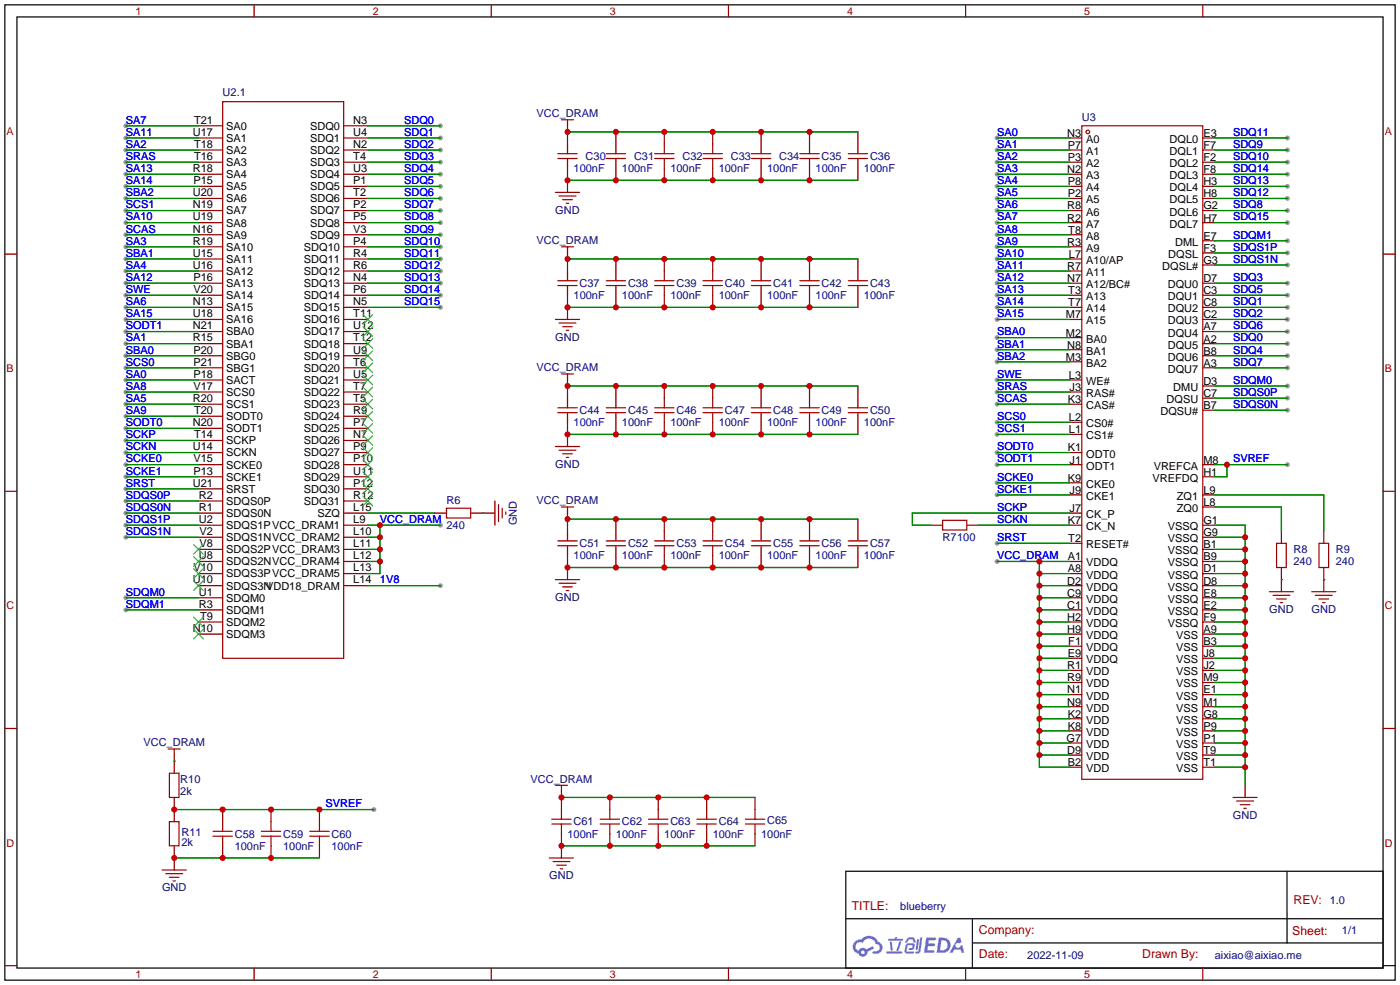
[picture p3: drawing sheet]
<svg xmlns="http://www.w3.org/2000/svg" width="294mm" height="207mm" viewBox="0 0 294 207" stroke-linecap="round" stroke-linejoin="round" font-family="sans-serif">
<g fill="#999">
<circle cx="26.4" cy="26.4" r=".51"/>
<circle cx="26.4" cy="29" r=".51"/>
<circle cx="26.4" cy="31.5" r=".51"/>
<circle cx="26.4" cy="34" r=".51"/>
<circle cx="26.4" cy="36.6" r=".51"/>
<circle cx="26.4" cy="39.1" r=".51"/>
<circle cx="26.4" cy="41.7" r=".51"/>
<circle cx="26.4" cy="44.2" r=".51"/>
<circle cx="26.4" cy="46.7" r=".51"/>
<circle cx="26.4" cy="49.3" r=".51"/>
<circle cx="26.4" cy="51.8" r=".51"/>
<circle cx="26.4" cy="54.4" r=".51"/>
<circle cx="26.4" cy="56.9" r=".51"/>
<circle cx="26.4" cy="59.4" r=".51"/>
<circle cx="26.4" cy="62" r=".51"/>
<circle cx="26.4" cy="64.5" r=".51"/>
<circle cx="26.4" cy="67.1" r=".51"/>
<circle cx="26.4" cy="69.6" r=".51"/>
<circle cx="26.4" cy="72.1" r=".51"/>
<circle cx="26.4" cy="74.7" r=".51"/>
<circle cx="26.4" cy="77.2" r=".51"/>
<circle cx="26.4" cy="79.8" r=".51"/>
<circle cx="26.4" cy="82.3" r=".51"/>
<circle cx="26.4" cy="84.8" r=".51"/>
<circle cx="26.4" cy="87.4" r=".51"/>
<circle cx="26.4" cy="89.9" r=".51"/>
<circle cx="26.4" cy="92.5" r=".51"/>
<circle cx="26.4" cy="95" r=".51"/>
<circle cx="26.4" cy="97.5" r=".51"/>
<circle cx="26.4" cy="100.1" r=".51"/>
<circle cx="26.4" cy="102.6" r=".51"/>
<circle cx="26.4" cy="105.2" r=".51"/>
<circle cx="26.4" cy="107.7" r=".51"/>
<circle cx="26.4" cy="110.2" r=".51"/>
<circle cx="26.4" cy="112.8" r=".51"/>
<circle cx="26.4" cy="125.5" r=".51"/>
<circle cx="26.4" cy="128" r=".51"/>
<circle cx="92.5" cy="26.4" r=".51"/>
<circle cx="92.5" cy="29" r=".51"/>
<circle cx="92.5" cy="31.5" r=".51"/>
<circle cx="92.5" cy="34" r=".51"/>
<circle cx="92.5" cy="36.6" r=".51"/>
<circle cx="92.5" cy="39.1" r=".51"/>
<circle cx="92.5" cy="41.7" r=".51"/>
<circle cx="92.5" cy="44.2" r=".51"/>
<circle cx="92.5" cy="46.7" r=".51"/>
<circle cx="92.5" cy="49.3" r=".51"/>
<circle cx="92.5" cy="51.8" r=".51"/>
<circle cx="92.5" cy="54.4" r=".51"/>
<circle cx="92.5" cy="56.9" r=".51"/>
<circle cx="92.5" cy="59.4" r=".51"/>
<circle cx="92.5" cy="62" r=".51"/>
<circle cx="92.5" cy="64.5" r=".51"/>
<circle cx="92.5" cy="122.9" r=".51"/>
<circle cx="209.3" cy="29" r=".51"/>
<circle cx="209.3" cy="31.5" r=".51"/>
<circle cx="209.3" cy="34" r=".51"/>
<circle cx="209.3" cy="36.6" r=".51"/>
<circle cx="209.3" cy="39.1" r=".51"/>
<circle cx="209.3" cy="41.7" r=".51"/>
<circle cx="209.3" cy="44.2" r=".51"/>
<circle cx="209.3" cy="46.7" r=".51"/>
<circle cx="209.3" cy="49.3" r=".51"/>
<circle cx="209.3" cy="51.8" r=".51"/>
<circle cx="209.3" cy="54.4" r=".51"/>
<circle cx="209.3" cy="56.9" r=".51"/>
<circle cx="209.3" cy="59.4" r=".51"/>
<circle cx="209.3" cy="62" r=".51"/>
<circle cx="209.3" cy="64.5" r=".51"/>
<circle cx="209.3" cy="67.1" r=".51"/>
<circle cx="209.3" cy="70.9" r=".51"/>
<circle cx="209.3" cy="73.4" r=".51"/>
<circle cx="209.3" cy="75.9" r=".51"/>
<circle cx="209.3" cy="79.8" r=".51"/>
<circle cx="209.3" cy="82.3" r=".51"/>
<circle cx="209.3" cy="84.8" r=".51"/>
<circle cx="209.3" cy="88.6" r=".51"/>
<circle cx="209.3" cy="91.2" r=".51"/>
<circle cx="209.3" cy="95" r=".51"/>
<circle cx="209.3" cy="97.5" r=".51"/>
<circle cx="209.3" cy="101.3" r=".51"/>
<circle cx="209.3" cy="103.9" r=".51"/>
<circle cx="209.3" cy="114" r=".51"/>
<circle cx="270.3" cy="29" r=".51"/>
<circle cx="270.3" cy="31.5" r=".51"/>
<circle cx="270.3" cy="34" r=".51"/>
<circle cx="270.3" cy="36.6" r=".51"/>
<circle cx="270.3" cy="39.1" r=".51"/>
<circle cx="270.3" cy="41.7" r=".51"/>
<circle cx="270.3" cy="44.2" r=".51"/>
<circle cx="270.3" cy="46.7" r=".51"/>
<circle cx="270.3" cy="59.4" r=".51"/>
<circle cx="270.3" cy="62" r=".51"/>
<circle cx="270.3" cy="64.5" r=".51"/>
<circle cx="270.3" cy="67.1" r=".51"/>
<circle cx="270.3" cy="69.6" r=".51"/>
<circle cx="270.3" cy="72.1" r=".51"/>
<circle cx="270.3" cy="74.7" r=".51"/>
<circle cx="270.3" cy="77.2" r=".51"/>
<circle cx="270.3" cy="50.5" r=".51"/>
<circle cx="270.3" cy="53.1" r=".51"/>
<circle cx="270.3" cy="55.6" r=".51"/>
<circle cx="270.3" cy="81" r=".51"/>
<circle cx="270.3" cy="83.6" r=".51"/>
<circle cx="270.3" cy="86.1" r=".51"/>
<circle cx="92.5" cy="110.2" r=".51"/>
<circle cx="270.3" cy="97.5" r=".51"/>
<circle cx="209.3" cy="117.9" r=".51"/>
<circle cx="78.5" cy="169.9" r=".51"/>
</g>
<path d="M1 1h291.9v204.7h-291.9zM3.6 3.6h286.7v199.6h-286.7zM177.5 182.9h112.8v20.3h-112.8zM177.6 192.8h112.6M204.1 197.9h86.1M204.1 192.8v10.2M270.2 182.9v15M290.3 202.7h2.6" fill="none" stroke="#000" stroke-width=".25"/>
<g fill="none" stroke="#a10000" stroke-width=".25">
<path d="M53.3 1v2.6M103.1 1v2.6M152.9 1v2.6M202.7 1v2.6M252.5 1v2.6M1 53.3h2.6M290.3 53.3h2.6M1 103.1h2.6M290.3 103.1h2.6M1 152.9h2.6M290.3 152.9h2.6M1 202.7h2.6"/>
<path d="M53.3 203.2v2.5M103.1 203.2v2.5M152.9 203.2v2.5M202.7 203.2v2.5M252.5 203.2v2.5"/>
</g>
<g fill="#5487ff">
<path d="M194.4 196.8h1.8l.3 .1-.1 .4-1.4 .1-.1 .6h1.2l.2 .3-.3 .3h-1.2l-.1 .9h1.3l.2 .2-.2 .3h-2z"/>
<path d="M201.1 196.8h.5l.2 1-.4 .2a.54 .54 0 0 0-.8 .2 .54 .54 0 0 0 .3 .8 .54 .54 0 0 0 .7-.5l.4-.2 .4 1.7h-.6l-.2-.7h-1.3l-.3 .7h-.7z"/>
<path d="M192.5 197.1h.5l-.4 2.1-.2 .2-.2-.2z"/>
<path d="M193.2 196.8h.4l-.4 2.8a.64 .64 0 0 1-.4 .5 .64 .64 0 0 1-.7-.2l.7-.3z"/>
<path d="M190.5 196.9l.5-.1h.8l.4 1-.4 .1-.3-.7-.7 .1a.68 .68 0 0 1-.7 .6l-.1-.2z"/>
<path d="M190.3 198.1l1.3-.1a.75 .75 0 0 1 .4 .8 .75 .75 0 0 1-.6 .6h-.6l-.1-.2 .3-.2h.4l.2-.6h-1l-.3 1.3h1.4l.2 .3-.3 .2h-1.3l-.3-.2-.1-.4z"/>
<path d="M186.1 199.7h3.1l.2 .2-.2 .3h-3.1z"/>
<path d="M188.7 197.6h.5l-.3 1.2a.73 .73 0 0 1-.5 .8l-.2-.2z"/>
<path d="M186.8 197.7h.4l.2 1.7-.2 .2-.2-.2z"/>
<path d="M186.4 197.1h1.4l.1-.4h.4v.4h1.1l.2 .2-.3 .2h-2.8z"/>
<path d="M197.1 196.8l-.5 3.2h1.1a1.64 1.64 0 0 0 1.8-1.6 1.64 1.64 0 0 0-1.9-1.6zM197.6 197.4a1.08 1.08 0 0 1 1.3 1.1 1.08 1.08 0 0 1-1.4 1h-.2z"/>
<path d="M179.5 197.6a1.5 1.5 0 0 0 .7 2.6 .99 .99 0 0 0 1.1 .6 .99 .99 0 0 0 .8-1l1.4-.7-.3-.5-1.3 .7-.2-.2a1 1 0 0 0-1.5 .5 .95 .95 0 0 1-.5-1.4 .95 .95 0 0 1 1.4-.3 1.46 1.46 0 0 1 1.5-.9 1.46 1.46 0 0 1 1.3 1.2 .78 .78 0 0 1 .7 1 .78 .78 0 0 1-1.1 .4 .3 .3 0 0 0-.4 .3 .3 .3 0 0 0 .3 .3 1.36 1.36 0 0 0 1.8-.8 1.36 1.36 0 0 0-.9-1.7 2.16 2.16 0 0 0-3.6-.5l-.7 .1zM180.8 199.9a.37 .37 0 0 1 .7 0 .37 .37 0 0 1-.7 0z"/>
</g>
<g fill="none" stroke="#a10000" stroke-width=".25">
<path d="M46.7 21.3h25.4v116.9h-25.4zM117.1 33.3h4.1M117.1 32.3h4.1M117.9 25.1h2.5M119.1 25.1v1.3M119.1 30.2v2.1M119.1 33.3v2M127.3 33.3h4M127.3 32.3h4M129.3 30.2v2.1M129.3 33.3v2M137.4 33.3h4.1"/>
<path d="M137.4 32.3h4.1M139.4 30.2v2.1M139.4 33.3v2M147.6 33.3h4M147.6 32.3h4M149.6 30.2v2.1M149.6 33.3v2M157.7 33.3h4.1M157.7 32.3h4.1M159.8 30.2v2.1M159.8 33.3v2M167.9 33.3h4.1"/>
<path d="M167.9 32.3h4.1M169.9 30.2v2.1M169.9 33.3v2M178.1 33.3h4M178.1 32.3h4M180.1 30.2v2.1M180.1 33.3v2M227.1 26.4h25.4v137.2h-25.4zM116.6 40.4h5.1M117.1 59.9h4.1M117.1 58.9h4.1M117.3 41.1h3.6"/>
<path d="M117.9 51.8h2.5M118.1 41.9h2M118.9 42.7h.5M119.1 51.8v1.3M119.1 56.9v2M119.1 59.9v2.1M127.3 59.9h4M127.3 58.9h4M129.3 56.9v2M129.3 59.9v2.1M137.4 59.9h4.1M137.4 58.9h4.1"/>
<path d="M139.4 56.9v2M139.4 59.9v2.1M147.6 59.9h4M147.6 58.9h4M149.6 56.9v2M149.6 59.9v2.1M157.7 59.9h4.1M157.7 58.9h4.1M159.8 56.9v2M159.8 59.9v2.1M167.9 59.9h4.1M167.9 58.9h4.1"/>
<path d="M169.9 56.9v2M169.9 59.9v2.1M178.1 59.9h4M178.1 58.9h4M180.1 56.9v2M180.1 59.9v2.1M116.6 67.1h5.1M117.3 67.8h3.6M117.9 78.5h2.5M118.1 68.6h2M118.9 69.3h.5M119.1 78.5v1.3"/>
<path d="M116.6 93.7h5.1M117.1 86.6h4.1M117.1 85.6h4.1M117.3 94.5h3.6M118.1 95.3h2M118.9 96h.5M119.1 83.6v2M119.1 86.6v2M127.3 86.6h4M127.3 85.6h4M129.3 83.6v2M129.3 86.6v2"/>
<path d="M137.4 86.6h4.1M137.4 85.6h4.1M139.4 83.6v2M139.4 86.6v2M147.6 86.6h4M147.6 85.6h4M149.6 83.6v2M149.6 86.6v2M157.7 86.6h4.1M157.7 85.6h4.1M159.8 83.6v2M159.8 86.6v2"/>
<path d="M167.9 86.6h4.1M167.9 85.6h4.1M169.9 83.6v2M169.9 86.6v2M178.1 86.6h4M178.1 85.6h4M180.1 83.6v2M180.1 86.6v2M93.7 106.7h5.1v2h-5.1zM103.9 105.2v5M104.6 105.9v3.6M105.4 106.7v2"/>
<path d="M106.2 107.4v.6M117.1 114.6h4.1M117.1 113.5h4.1M117.9 106.4h2.5M119.1 106.4v1.3M119.1 111.5v2M119.1 114.6v2M127.3 114.6h4M127.3 113.5h4M129.3 111.5v2M129.3 114.6v2M137.4 114.6h4.1"/>
<path d="M137.4 113.5h4.1M139.4 111.5v2M139.4 114.6v2M147.6 114.6h4M147.6 113.5h4M149.6 111.5v2M149.6 114.6v2M157.7 114.6h4.1M157.7 113.5h4.1M159.8 111.5v2M159.8 114.6v2M167.9 114.6h4.1"/>
<path d="M167.9 113.5h4.1M169.9 111.5v2M169.9 114.6v2M178.1 114.6h4M178.1 113.5h4M180.1 111.5v2M180.1 114.6v2M197.9 109.2h5v2.1h-5zM268 114h2v5.1h-2zM276.9 114h2v5.1h-2zM116.6 121.7h5.1M117.3 122.4h3.6"/>
<path d="M118.1 123.2h2M118.9 124h.5M266.4 124.2h5.1M267.2 125h3.6M268 125.7h2M268.7 126.5h.5M275.3 124.2h5.1M276.1 125h3.6M276.9 125.7h2M277.6 126.5h.5M35.3 157.2h2.5M36.6 157.2v1.3"/>
<path d="M35.6 162.3h2v5.1h-2zM35.6 172.5h2v5h-2zM44.7 175.5h4.1M44.7 174.5h4.1M46.7 172.5v2M46.7 175.5v2M54.9 175.5h4M54.9 174.5h4M56.9 172.5v2M56.9 175.5v2M65 175.5h4.1M65 174.5h4.1"/>
<path d="M67.1 172.5v2M67.1 175.5v2M115.8 173h4.1M115.8 172h4.1M116.6 164.8h2.5M117.9 164.8v1.3M117.9 169.9v2.1M117.9 173v2M126 173h4M126 172h4M128 169.9v2.1M128 173v2"/>
<path d="M136.1 173h4.1M136.1 172h4.1M138.2 169.9v2.1M138.2 173v2M146.3 173h4.1M146.3 172h4.1M148.3 169.9v2.1M148.3 173v2M156.5 173h4M156.5 172h4M158.5 169.9v2.1M158.5 173v2"/>
<path d="M258.8 167.4h5.1M259.6 168.1h3.5M260.3 168.9h2.1M261.1 169.7h.5M34 182.6h5.1M34.8 183.4h3.6M35.6 184.2h2M36.3 184.9h.5M115.3 180.1h5.1M116.1 180.8h3.5M116.8 181.6h2.1M117.6 182.4h.5"/>
<circle cx="228.3" cy="27.7" r=".38"/>
</g>
<g fill="none" stroke="#870000" stroke-width=".25">
<path d="M41.7 39.1h5M41.7 36.6h5M41.7 34h5M41.7 31.5h5M41.7 29h5M41.7 26.4h5M72.1 39.1h5.1M72.1 36.6h5.1M72.1 34h5.1M72.1 31.5h5.1M72.1 29h5.1M72.1 26.4h5.1"/>
<path d="M119.1 26.4v3.8M119.1 35.3v5.1M129.3 27.7v2.5M129.3 35.3v2.5M139.4 27.7v2.5M139.4 35.3v2.5M149.6 27.7v2.5M149.6 35.3v2.5M159.8 27.7v2.5M159.8 35.3v2.5M169.9 27.7v2.5M169.9 35.3v2.5"/>
<path d="M180.1 27.7v2.5M180.1 35.3v2.5M224.5 39.1h2.6M224.5 36.6h2.6M224.5 34h2.6M224.5 31.5h2.6M224.5 29h2.6M252.5 39.1h2.5M252.5 36.6h2.5M252.5 34h2.5M252.5 31.5h2.5M252.5 29h2.5"/>
<path d="M41.7 59.4h5M41.7 56.9h5M41.7 54.4h5M41.7 51.8h5M41.7 49.3h5M41.7 46.7h5M41.7 44.2h5M41.7 41.7h5M72.1 59.4h5.1M72.1 56.9h5.1M72.1 54.4h5.1M72.1 51.8h5.1"/>
<path d="M72.1 49.3h5.1M72.1 46.7h5.1M72.1 44.2h5.1M72.1 41.7h5.1M119.1 53.1v3.8M129.3 54.4v2.5M139.4 54.4v2.5M149.6 54.4v2.5M159.8 54.4v2.5M169.9 54.4v2.5M180.1 54.4v2.5M224.5 59.4h2.6"/>
<path d="M224.5 56.9h2.6M224.5 54.4h2.6M224.5 51.8h2.6M224.5 49.3h2.6M224.5 46.7h2.6M224.5 44.2h2.6M224.5 41.7h2.6M252.5 59.4h2.5M252.5 46.7h2.5M252.5 44.2h2.5M252.5 41.7h2.5M252.5 55.6h2.5"/>
<path d="M252.5 53.1h2.5M252.5 50.5h2.5M41.7 79.8h5M41.7 77.2h5M41.7 74.7h5M41.7 72.1h5M41.7 69.6h5M41.7 67.1h5M41.7 64.5h5M41.7 62h5M72.1 79.8h5.1M72.1 77.2h5.1"/>
<path d="M72.1 74.7h5.1M72.1 72.1h5.1M72.1 69.6h5.1M72.1 67.1h5.1M72.1 64.5h5.1M72.1 62h5.1M119.1 62v5.1M119.1 79.8v3.8M129.3 62v2.5M139.4 62v2.5M149.6 62v2.5M159.8 62v2.5"/>
<path d="M169.9 62v2.5M180.1 62v2.5M224.5 79.8h2.6M224.5 67.1h2.6M224.5 64.5h2.6M224.5 62h2.6M224.5 73.4h2.6M224.5 70.9h2.6M224.5 75.9h2.6M252.5 77.2h2.5M252.5 74.7h2.5M252.5 72.1h2.5"/>
<path d="M252.5 69.6h2.5M252.5 67.1h2.5M252.5 64.5h2.5M252.5 62h2.5M41.7 97.5h5M41.7 95h5M41.7 92.5h5M41.7 89.9h5M41.7 87.4h5M41.7 84.8h5M41.7 82.3h5M72.1 97.5h5.1"/>
<path d="M72.1 95h5.1M72.1 92.5h5.1M72.1 89.9h5.1M72.1 87.4h5.1M72.1 84.8h5.1M72.1 82.3h5.1M119.1 88.6v5.1M129.3 81v2.6M129.3 88.6v2.6M139.4 81v2.6M139.4 88.6v2.6M149.6 81v2.6"/>
<path d="M149.6 88.6v2.6M159.8 81v2.6M159.8 88.6v2.6M169.9 81v2.6M169.9 88.6v2.6M180.1 81v2.6M180.1 88.6v2.6M224.5 97.5h2.6M224.5 95h2.6M224.5 84.8h2.6M224.5 82.3h2.6M224.5 91.2h2.6"/>
<path d="M224.5 88.6h2.6M252.5 97.5h2.5M252.5 81h2.5M252.5 83.6h2.5M252.5 86.1h2.5M41.7 117.9h5M41.7 115.3h5M41.7 112.8h5M41.7 110.2h5M41.7 107.7h5M41.7 105.2h5M41.7 102.6h5"/>
<path d="M41.7 100.1h5M72.1 117.9h5.1M72.1 115.3h5.1M72.1 112.8h5.1M72.1 110.2h5.1M72.1 107.7h5.1M72.1 105.2h5.1M72.1 102.6h5.1M72.1 100.1h5.1M91.2 107.7h2.5M98.8 107.7h5.1M119.1 107.7v3.8"/>
<path d="M119.1 116.6v5.1M129.3 109v2.5M129.3 116.6v2.5M139.4 109v2.5M139.4 116.6v2.5M149.6 109v2.5M149.6 116.6v2.5M159.8 109v2.5M159.8 116.6v2.5M169.9 109v2.5M169.9 116.6v2.5M180.1 109v2.5"/>
<path d="M180.1 116.6v2.5M195.3 110.2h2.6M202.9 110.2h2.6M224.5 117.9h2.6M224.5 110.2h2.6M224.5 107.7h2.6M224.5 103.9h2.6M224.5 101.3h2.6M224.5 114h2.6M252.5 117.9h2.5M252.5 115.3h2.5M252.5 112.8h2.5"/>
<path d="M252.5 110.2h2.5M252.5 100.1h2.5M252.5 106.4h2.5M252.5 103.9h2.5M269 111.5v2.5M269 119.1v5.1M277.9 111.5v2.5M277.9 119.1v5.1M41.7 122.9h5M41.7 120.4h5M41.7 133.1h5M41.7 130.6h5"/>
<path d="M41.7 128h5M41.7 125.5h5M72.1 122.9h5.1M72.1 120.4h5.1M224.5 122.9h2.6M224.5 120.4h2.6M224.5 133.1h2.6M224.5 130.6h2.6M224.5 128h2.6M224.5 125.5h2.6M224.5 138.2h2.6M224.5 135.6h2.6"/>
<path d="M252.5 122.9h2.5M252.5 120.4h2.5M252.5 133.1h2.5M252.5 130.6h2.5M252.5 128h2.5M252.5 125.5h2.5M252.5 138.2h2.5M252.5 135.6h2.5M36.6 158.5v3.8M224.5 158.5h2.6M224.5 140.7h2.6M224.5 143.3h2.6"/>
<path d="M224.5 156h2.6M224.5 153.4h2.6M224.5 145.8h2.6M224.5 148.3h2.6M224.5 150.9h2.6M252.5 158.5h2.5M252.5 140.7h2.5M252.5 143.3h2.5M252.5 156h2.5M252.5 153.4h2.5M252.5 145.8h2.5M252.5 148.3h2.5"/>
<path d="M252.5 150.9h2.5M36.6 167.4v5.1M36.6 177.5v5.1M46.7 169.9v2.6M46.7 177.5v2.6M56.9 169.9v2.6M56.9 177.5v2.6M67.1 169.9v2.6M67.1 177.5v2.6M117.9 166.1v3.8M117.9 175v5.1M128 167.4v2.5"/>
<path d="M128 175v2.5M138.2 167.4v2.5M138.2 175v2.5M148.3 167.4v2.5M148.3 175v2.5M158.5 167.4v2.5M158.5 175v2.5M224.5 161h2.6M252.5 161h2.5M261.4 164.8v2.6"/>
</g>
<g fill="none" stroke="#3c3" stroke-width=".25">
<path d="M76.2 78.7l2 2.1M76.2 76.2l2 2M76.2 73.7l2 2M76.2 71.1l2 2.1M76.2 68.6l2 2M76.2 66l2 2.1M78.2 78.7l-2 2.1M78.2 76.2l-2 2M78.2 73.7l-2 2M78.2 71.1l-2 2.1M78.2 68.6l-2 2M78.2 66l-2 2.1"/>
<path d="M76.2 99.1l2 2M76.2 96.5l2 2.1M76.2 94l2 2M76.2 91.4l2 2.1M76.2 88.9l2 2M76.2 86.4l2 2M76.2 83.8l2 2.1M76.2 81.3l2 2M78.2 99.1l-2 2M78.2 96.5l-2 2.1M78.2 94l-2 2M78.2 91.4l-2 2.1"/>
<path d="M78.2 88.9l-2 2M78.2 86.4l-2 2M78.2 83.8l-2 2.1M78.2 81.3l-2 2M40.6 119.4l2.1 2M40.6 116.8l2.1 2.1M40.6 114.3l2.1 2M42.7 116.8l-2.1 2.1M42.7 114.3l-2.1 2M42.7 119.4l-2.1 2M76.2 104.1l2 2.1M76.2 101.6l2 2"/>
<path d="M78.2 104.1l-2 2.1M78.2 101.6l-2 2M40.6 132.1l2.1 2M40.6 129.5l2.1 2.1M40.6 121.9l2.1 2.1M42.7 129.5l-2.1 2.1M42.7 121.9l-2.1 2.1M42.7 132.1l-2.1 2"/>
</g>
<g fill="none" stroke="#008700" stroke-width=".25">
<path d="M26.4 26.4h15.3M26.4 29h15.3M26.4 31.5h15.3M26.4 34h15.3M26.4 36.6h15.3M26.4 39.1h15.3M77.2 26.4h15.3M77.2 29h15.3M77.2 31.5h15.3M77.2 34h15.3M77.2 36.6h15.3M77.2 39.1h15.3"/>
<path d="M119.1 37.8h61M119.1 27.7h61M209.3 29h15.2M209.3 31.5h15.2M209.3 34h15.2M209.3 36.6h15.2M209.3 39.1h15.2M255 29h15.3M255 31.5h15.3M255 34h15.3M255 36.6h15.3M255 39.1h15.3"/>
<path d="M26.4 41.7h15.3M26.4 44.2h15.3M26.4 46.7h15.3M26.4 49.3h15.3M26.4 51.8h15.3M26.4 54.4h15.3M26.4 56.9h15.3M26.4 59.4h15.3M77.2 41.7h15.3M77.2 44.2h15.3M77.2 46.7h15.3M77.2 49.3h15.3"/>
<path d="M77.2 51.8h15.3M77.2 54.4h15.3M77.2 56.9h15.3M77.2 59.4h15.3M119.1 54.4h61M209.3 41.7h15.2M209.3 44.2h15.2M209.3 46.7h15.2M209.3 49.3h15.2M209.3 51.8h15.2M209.3 54.4h15.2M209.3 56.9h15.2"/>
<path d="M209.3 59.4h15.2M255 41.7h15.3M255 44.2h15.3M255 46.7h15.3M255 59.4h15.3M255 50.5h15.3M255 53.1h15.3M255 55.6h15.3M26.4 62h15.3M26.4 64.5h15.3M26.4 67.1h15.3M26.4 69.6h15.3"/>
<path d="M26.4 72.1h15.3M26.4 74.7h15.3M26.4 77.2h15.3M26.4 79.8h15.3M77.2 62h15.3M77.2 64.5h15.3M119.1 64.5h61M209.3 62h15.2M209.3 64.5h15.2M209.3 67.1h15.2M209.3 79.8h15.2M209.3 70.9h15.2"/>
<path d="M209.3 73.4h15.2M209.3 75.9h15.2M255 62h15.3M255 64.5h15.3M255 67.1h15.3M255 69.6h15.3M255 72.1h15.3M255 74.7h15.3M255 77.2h15.3M26.4 82.3h15.3M26.4 84.8h15.3M26.4 87.4h15.3"/>
<path d="M26.4 89.9h15.3M26.4 92.5h15.3M26.4 95h15.3M26.4 97.5h15.3M119.1 91.2h61M119.1 81h61M209.3 82.3h15.2M209.3 84.8h15.2M209.3 95h15.2M209.3 97.5h15.2M209.3 88.6h15.2M209.3 91.2h15.2"/>
<path d="M255 97.5h15.3M255 81h15.3M255 83.6h15.3M255 86.1h15.3M257.6 97.5v2.6h-2.6M26.4 100.1h15.3M26.4 102.6h15.3M26.4 105.2h15.3M26.4 107.7h15.3M26.4 110.2h15.3M26.4 112.8h15.3M77.2 107.7h14"/>
<path d="M77.2 110.2h15.3M77.2 112.8h2.6M77.2 115.3h2.6M77.2 117.9h2.6M79.8 110.2v10.2h-2.6M101.3 107.7h.1M119.1 109h61M119.1 119.1h61M205.5 110.2h19M209.3 101.3h15.2M209.3 103.9h15.2M209.3 114h15.2"/>
<path d="M209.3 117.9h15.2M218.2 117.9v43.1h6.3M224.5 107.7h-33v2.5h3.8M255 110.2h6.4v54.6M255 112.8h6.4M255 103.9h22.9v7.6M255 115.3h6.4M255 117.9h6.4M255 106.4h14v5.1M26.4 125.5h15.3M26.4 128h15.3M77.2 122.9h15.3"/>
<path d="M218.2 125.5h6.3M218.2 128h6.3M218.2 122.9h6.3M218.2 120.4h6.3M218.2 130.6h6.3M218.2 133.1h6.3M218.2 135.6h6.3M218.2 138.2h6.3M255 125.5h6.4M255 128h6.4M255 122.9h6.4M255 120.4h6.4"/>
<path d="M255 130.6h6.4M255 133.1h6.4M255 135.6h6.4M255 138.2h6.4M269 121.7h.1M277.9 121.7h.1M36.6 159.8h.1M218.2 158.5h6.3M218.2 140.7h6.3M218.2 143.3h6.3M218.2 145.8h6.3M218.2 148.3h6.3"/>
<path d="M218.2 150.9h6.3M218.2 153.4h6.3M218.2 156h6.3M255 158.5h6.4M255 140.7h6.4M255 143.3h6.4M255 145.8h6.4M255 148.3h6.4M255 150.9h6.4M255 153.4h6.4M255 156h6.4M36.6 169.9h41.9"/>
<path d="M117.9 167.4h40.6M117.9 177.5h40.6M255 161h6.4M36.6 180.1h30.5"/>
</g>
<g fill="#c00">
<circle cx="79.8" cy="112.8" r=".63"/>
<circle cx="79.8" cy="110.2" r=".63"/>
<circle cx="79.8" cy="115.3" r=".63"/>
<circle cx="79.8" cy="117.9" r=".63"/>
<circle cx="261.4" cy="161" r=".63"/>
<circle cx="261.4" cy="158.5" r=".63"/>
<circle cx="261.4" cy="156" r=".63"/>
<circle cx="261.4" cy="112.8" r=".63"/>
<circle cx="261.4" cy="115.3" r=".63"/>
<circle cx="261.4" cy="117.9" r=".63"/>
<circle cx="261.4" cy="120.4" r=".63"/>
<circle cx="261.4" cy="122.9" r=".63"/>
<circle cx="261.4" cy="125.5" r=".63"/>
<circle cx="261.4" cy="128" r=".63"/>
<circle cx="261.4" cy="130.6" r=".63"/>
<circle cx="261.4" cy="133.1" r=".63"/>
<circle cx="261.4" cy="135.6" r=".63"/>
<circle cx="261.4" cy="138.2" r=".63"/>
<circle cx="261.4" cy="140.7" r=".63"/>
<circle cx="261.4" cy="143.3" r=".63"/>
<circle cx="261.4" cy="145.8" r=".63"/>
<circle cx="261.4" cy="148.3" r=".63"/>
<circle cx="261.4" cy="150.9" r=".63"/>
<circle cx="261.4" cy="153.4" r=".63"/>
<circle cx="257.6" cy="97.5" r=".63"/>
<circle cx="218.2" cy="117.9" r=".63"/>
<circle cx="218.2" cy="158.5" r=".63"/>
<circle cx="218.2" cy="156" r=".63"/>
<circle cx="218.2" cy="153.4" r=".63"/>
<circle cx="218.2" cy="150.9" r=".63"/>
<circle cx="218.2" cy="148.3" r=".63"/>
<circle cx="218.2" cy="145.8" r=".63"/>
<circle cx="218.2" cy="143.3" r=".63"/>
<circle cx="218.2" cy="140.7" r=".63"/>
<circle cx="218.2" cy="138.2" r=".63"/>
<circle cx="218.2" cy="135.6" r=".63"/>
<circle cx="218.2" cy="133.1" r=".63"/>
<circle cx="218.2" cy="130.6" r=".63"/>
<circle cx="218.2" cy="128" r=".63"/>
<circle cx="218.2" cy="125.5" r=".63"/>
<circle cx="218.2" cy="122.9" r=".63"/>
<circle cx="218.2" cy="120.4" r=".63"/>
<circle cx="56.9" cy="180.1" r=".63"/>
<circle cx="46.7" cy="180.1" r=".63"/>
<circle cx="36.6" cy="180.1" r=".63"/>
<circle cx="46.7" cy="169.9" r=".63"/>
<circle cx="36.6" cy="169.9" r=".63"/>
<circle cx="56.9" cy="169.9" r=".63"/>
<circle cx="67.1" cy="169.9" r=".63"/>
<circle cx="148.3" cy="167.4" r=".63"/>
<circle cx="138.2" cy="167.4" r=".63"/>
<circle cx="128" cy="167.4" r=".63"/>
<circle cx="117.9" cy="167.4" r=".63"/>
<circle cx="117.9" cy="177.5" r=".63"/>
<circle cx="128" cy="177.5" r=".63"/>
<circle cx="138.2" cy="177.5" r=".63"/>
<circle cx="148.3" cy="177.5" r=".63"/>
<circle cx="119.1" cy="37.8" r=".63"/>
<circle cx="129.3" cy="37.8" r=".63"/>
<circle cx="139.4" cy="37.8" r=".63"/>
<circle cx="149.6" cy="37.8" r=".63"/>
<circle cx="159.8" cy="37.8" r=".63"/>
<circle cx="169.9" cy="37.8" r=".63"/>
<circle cx="149.6" cy="27.7" r=".63"/>
<circle cx="139.4" cy="27.7" r=".63"/>
<circle cx="129.3" cy="27.7" r=".63"/>
<circle cx="119.1" cy="27.7" r=".63"/>
<circle cx="159.8" cy="27.7" r=".63"/>
<circle cx="169.9" cy="27.7" r=".63"/>
<circle cx="149.6" cy="54.4" r=".63"/>
<circle cx="139.4" cy="54.4" r=".63"/>
<circle cx="129.3" cy="54.4" r=".63"/>
<circle cx="119.1" cy="54.4" r=".63"/>
<circle cx="159.8" cy="54.4" r=".63"/>
<circle cx="169.9" cy="54.4" r=".63"/>
<circle cx="119.1" cy="64.5" r=".63"/>
<circle cx="129.3" cy="64.5" r=".63"/>
<circle cx="139.4" cy="64.5" r=".63"/>
<circle cx="149.6" cy="64.5" r=".63"/>
<circle cx="159.8" cy="64.5" r=".63"/>
<circle cx="169.9" cy="64.5" r=".63"/>
<circle cx="149.6" cy="81" r=".63"/>
<circle cx="139.4" cy="81" r=".63"/>
<circle cx="129.3" cy="81" r=".63"/>
<circle cx="119.1" cy="81" r=".63"/>
<circle cx="159.8" cy="81" r=".63"/>
<circle cx="169.9" cy="81" r=".63"/>
<circle cx="119.1" cy="91.2" r=".63"/>
<circle cx="129.3" cy="91.2" r=".63"/>
<circle cx="139.4" cy="91.2" r=".63"/>
<circle cx="149.6" cy="91.2" r=".63"/>
<circle cx="159.8" cy="91.2" r=".63"/>
<circle cx="169.9" cy="91.2" r=".63"/>
<circle cx="169.9" cy="109" r=".63"/>
<circle cx="159.8" cy="109" r=".63"/>
<circle cx="149.6" cy="109" r=".63"/>
<circle cx="139.4" cy="109" r=".63"/>
<circle cx="129.3" cy="109" r=".63"/>
<circle cx="119.1" cy="109" r=".63"/>
<circle cx="169.9" cy="119.1" r=".63"/>
<circle cx="159.8" cy="119.1" r=".63"/>
<circle cx="119.1" cy="119.1" r=".63"/>
<circle cx="129.3" cy="119.1" r=".63"/>
<circle cx="139.4" cy="119.1" r=".63"/>
<circle cx="149.6" cy="119.1" r=".63"/>
</g>
<g font-size="2.6" fill="#a00000">
<text x="178.8" y="191">TITLE:</text>
<text x="271.5" y="189.7">REV:</text>
<text x="205.5" y="196.1">Company:</text>
<text x="271.3" y="196.3">Sheet:</text>
<text x="205.5" y="201.2">Date:</text>
<text x="239.8" y="201.2">Drawn By:</text>
</g>
<g font-size="2.3" fill="#000080">
<text x="46.7" y="20.2">U2.1</text>
<text x="112.6" y="24.6">VCC_DRAM</text>
<text x="227.1" y="25.3">U3</text>
<text x="122.9" y="33.6">C30</text>
<text x="133.1" y="33.6">C31</text>
<text x="143.3" y="33.6">C32</text>
<text x="153.4" y="33.6">C33</text>
<text x="163.6" y="33.6">C34</text>
<text x="172.5" y="33.6">C35</text>
<text x="182.6" y="33.6">C36</text>
<text x="120.4" y="36.1">100nF</text>
<text x="130.6" y="36.1">100nF</text>
<text x="140.7" y="36.1">100nF</text>
<text x="150.9" y="36.1">100nF</text>
<text x="161" y="36.1">100nF</text>
<text x="171.2" y="36.1">100nF</text>
<text x="181.4" y="36.1">100nF</text>
<text x="116.6" y="44.9">GND</text>
<text x="112.6" y="51.2">VCC_DRAM</text>
<text x="120.4" y="62.8">100nF</text>
<text x="121.7" y="60.2">C37</text>
<text x="130.6" y="62.8">100nF</text>
<text x="131.8" y="60.2">C38</text>
<text x="140.7" y="62.8">100nF</text>
<text x="142" y="60.2">C39</text>
<text x="150.9" y="62.8">100nF</text>
<text x="152.1" y="60.2">C40</text>
<text x="161" y="62.8">100nF</text>
<text x="162.3" y="60.2">C41</text>
<text x="171.2" y="62.8">100nF</text>
<text x="172.5" y="60.2">C42</text>
<text x="181.4" y="62.8">100nF</text>
<text x="182.6" y="60.2">C43</text>
<text x="116.6" y="71.6">GND</text>
<text x="112.6" y="77.9">VCC_DRAM</text>
<text x="120.4" y="89.5">100nF</text>
<text x="121.7" y="86.9">C44</text>
<text x="130.6" y="89.5">100nF</text>
<text x="131.8" y="86.9">C45</text>
<text x="140.7" y="89.5">100nF</text>
<text x="142" y="86.9">C46</text>
<text x="150.9" y="89.5">100nF</text>
<text x="152.1" y="86.9">C47</text>
<text x="161" y="89.5">100nF</text>
<text x="162.3" y="86.9">C48</text>
<text x="171.2" y="89.5">100nF</text>
<text x="172.5" y="86.9">C49</text>
<text x="181.4" y="89.5">100nF</text>
<text x="182.6" y="86.9">C50</text>
<text x="116.6" y="98.2">GND</text>
<text x="93.7" y="105.7">R6</text>
<text x="112.6" y="105.8">VCC_DRAM</text>
<text x="93.7" y="111.1">240</text>
<text x="108.5" y="110.3" transform="rotate(-90 108.5 110.3)">GND</text>
<text x="197.9" y="113.6">R7100</text>
<text x="120.4" y="117.4">100nF</text>
<text x="121.7" y="114.9">C51</text>
<text x="130.6" y="117.4">100nF</text>
<text x="131.8" y="114.9">C52</text>
<text x="140.7" y="117.4">100nF</text>
<text x="142" y="114.9">C53</text>
<text x="150.9" y="117.4">100nF</text>
<text x="152.1" y="114.9">C54</text>
<text x="161" y="117.4">100nF</text>
<text x="162.3" y="114.9">C55</text>
<text x="171.2" y="117.4">100nF</text>
<text x="172.5" y="114.9">C56</text>
<text x="181.4" y="117.4">100nF</text>
<text x="182.6" y="114.9">C57</text>
<text x="271.5" y="116.1">R8</text>
<text x="271.5" y="118.6">240</text>
<text x="280.4" y="116.1">R9</text>
<text x="280.4" y="118.6">240</text>
<text x="116.6" y="126.2">GND</text>
<text x="266.4" y="128.7">GND</text>
<text x="275.3" y="128.7">GND</text>
<text x="30.1" y="156.6">VCC_DRAM</text>
<text x="37.8" y="164.4">R10</text>
<text x="37.8" y="166.9">2k</text>
<text x="111.4" y="164.3">VCC_DRAM</text>
<text x="120.4" y="173.3">C61</text>
<text x="130.6" y="173.3">C62</text>
<text x="140.7" y="173.3">C63</text>
<text x="150.9" y="173.3">C64</text>
<text x="161" y="173">C65</text>
<text x="258.8" y="171.9">GND</text>
<text x="38.1" y="175.6">R11</text>
<text x="38.1" y="177.6">2k</text>
<text x="49.3" y="175.8">C58</text>
<text x="49.3" y="178.4">100nF</text>
<text x="59.4" y="175.8">C59</text>
<text x="59.4" y="178.4">100nF</text>
<text x="69.6" y="175.8">C60</text>
<text x="69.6" y="178.4">100nF</text>
<text x="119.1" y="175.8">100nF</text>
<text x="129.3" y="175.8">100nF</text>
<text x="139.4" y="175.8">100nF</text>
<text x="149.6" y="175.8">100nF</text>
<text x="159.8" y="175.8">100nF</text>
<text x="115.3" y="184.6">GND</text>
<text x="34" y="187.1">GND</text>
<text x="189" y="191.1">blueberry</text>
<text x="279.1" y="189.8">1.0</text>
<text x="281.7" y="196.1">1/1</text>
<text x="215.6" y="201.2">2022-11-09</text>
<text x="255" y="201.2">aixiao@aixiao.me</text>
</g>
<g font-size="2.3" fill="#00f">
<text x="26.4" y="26">SA7</text>
<text x="26.4" y="28.5">SA11</text>
<text x="84.8" y="26">SDQ0</text>
<text x="84.8" y="28.5">SDQ1</text>
<text x="209.3" y="28.5">SA0</text>
<text x="258.8" y="28.5">SDQ11</text>
<text x="26.4" y="31">SA2</text>
<text x="26.4" y="33.6">SRAS</text>
<text x="84.8" y="31">SDQ2</text>
<text x="84.8" y="33.6">SDQ3</text>
<text x="209.3" y="31">SA1</text>
<text x="209.3" y="33.6">SA2</text>
<text x="258.8" y="31">SDQ9</text>
<text x="258.8" y="33.6">SDQ10</text>
<text x="26.4" y="36.1">SA13</text>
<text x="26.4" y="38.7">SA14</text>
<text x="26.4" y="41.2">SBA2</text>
<text x="84.8" y="36.1">SDQ4</text>
<text x="84.8" y="38.7">SDQ5</text>
<text x="84.8" y="41.2">SDQ6</text>
<text x="209.3" y="36.1">SA3</text>
<text x="209.3" y="38.7">SA4</text>
<text x="209.3" y="41.2">SA5</text>
<text x="258.8" y="36.1">SDQ14</text>
<text x="258.8" y="38.7">SDQ13</text>
<text x="258.8" y="41.2">SDQ12</text>
<text x="26.4" y="43.7">SCS1</text>
<text x="26.4" y="46.3">SA10</text>
<text x="84.8" y="43.7">SDQ7</text>
<text x="84.8" y="46.3">SDQ8</text>
<text x="209.3" y="43.7">SA6</text>
<text x="209.3" y="46.3">SA7</text>
<text x="258.8" y="43.7">SDQ8</text>
<text x="258.8" y="46.3">SDQ15</text>
<text x="26.4" y="48.8">SCAS</text>
<text x="26.4" y="51.4">SA3</text>
<text x="26.4" y="53.9">SBA1</text>
<text x="84.8" y="48.8">SDQ9</text>
<text x="84.8" y="51.4">SDQ10</text>
<text x="84.8" y="53.9">SDQ11</text>
<text x="209.3" y="48.8">SA8</text>
<text x="209.3" y="51.4">SA9</text>
<text x="209.3" y="53.9">SA10</text>
<text x="258.8" y="50.1">SDQM1</text>
<text x="258.8" y="52.6">SDQS1P</text>
<text x="26.4" y="56.4">SA4</text>
<text x="26.4" y="59">SA12</text>
<text x="84.8" y="56.4">SDQ12</text>
<text x="84.8" y="59">SDQ13</text>
<text x="209.3" y="56.4">SA11</text>
<text x="209.3" y="59">SA12</text>
<text x="258.8" y="59">SDQ3</text>
<text x="258.8" y="55.2">SDQS1N</text>
<text x="26.4" y="61.5">SWE</text>
<text x="26.4" y="64.1">SA6</text>
<text x="84.8" y="61.5">SDQ14</text>
<text x="84.8" y="64.1">SDQ15</text>
<text x="209.3" y="61.5">SA13</text>
<text x="209.3" y="64.1">SA14</text>
<text x="258.8" y="61.5">SDQ5</text>
<text x="258.8" y="64.1">SDQ1</text>
<text x="26.4" y="66.6">SA15</text>
<text x="26.4" y="69.1">SODT1</text>
<text x="26.4" y="71.7">SA1</text>
<text x="209.3" y="66.6">SA15</text>
<text x="209.3" y="70.4">SBA0</text>
<text x="258.8" y="66.6">SDQ2</text>
<text x="258.8" y="69.1">SDQ6</text>
<text x="258.8" y="71.7">SDQ0</text>
<text x="26.4" y="74.2">SBA0</text>
<text x="26.4" y="76.8">SCS0</text>
<text x="209.3" y="72.9">SBA1</text>
<text x="209.3" y="75.5">SBA2</text>
<text x="258.8" y="74.2">SDQ4</text>
<text x="258.8" y="76.8">SDQ7</text>
<text x="26.4" y="79.3">SA0</text>
<text x="26.4" y="81.8">SA8</text>
<text x="209.3" y="79.3">SWE</text>
<text x="209.3" y="81.8">SRAS</text>
<text x="258.8" y="80.6">SDQM0</text>
<text x="258.8" y="83.1">SDQS0P</text>
<text x="26.4" y="84.4">SA5</text>
<text x="26.4" y="86.9">SA9</text>
<text x="26.4" y="89.5">SODT0</text>
<text x="209.3" y="84.4">SCAS</text>
<text x="209.3" y="88.2">SCS0</text>
<text x="258.8" y="85.6">SDQS0N</text>
<text x="26.4" y="92">SCKP</text>
<text x="26.4" y="94.5">SCKN</text>
<text x="209.3" y="90.7">SCS1</text>
<text x="209.3" y="94.5">SODT0</text>
<text x="26.4" y="97.1">SCKE0</text>
<text x="26.4" y="99.6">SCKE1</text>
<text x="209.3" y="97.1">SODT1</text>
<text x="209.3" y="100.9">SCKE0</text>
<text x="258.8" y="97.1">SVREF</text>
<text x="26.4" y="102.2">SRST</text>
<text x="26.4" y="104.7">SDQS0P</text>
<text x="26.4" y="107.2">SDQS0N</text>
<text x="209.3" y="103.4">SCKE1</text>
<text x="209.3" y="107.2">SCKP</text>
<text x="26.4" y="109.8">SDQS1P</text>
<text x="26.4" y="112.3">SDQS1N</text>
<text x="79.8" y="109.8">VCC_DRAM</text>
<text x="209.3" y="113.6">SRST</text>
<text x="209.3" y="109.8">SCKN</text>
<text x="209.3" y="117.4">VCC_DRAM</text>
<text x="26.4" y="125">SDQM0</text>
<text x="79.8" y="122.5">1V8</text>
<text x="26.4" y="127.6">SDQM1</text>
<text x="68.3" y="169.5">SVREF</text>
</g>
<g font-size="2.3">
<text x="40.5" y="28.5">U17</text>
<text x="40.7" y="26">T21</text>
<text x="47.5" y="29.8">SA1</text>
<text x="47.5" y="27.2">SA0</text>
<text x="65.1" y="29.8">SDQ1</text>
<text x="65.1" y="27.2">SDQ0</text>
<text x="74.2" y="28.5">U4</text>
<text x="74.2" y="26">N3</text>
<text x="224" y="28.7">N3</text>
<text x="228" y="30">A0</text>
<text x="245.5" y="30">DQL0</text>
<text x="252.6" y="28.7">E3</text>
<text x="40.7" y="33.6">T16</text>
<text x="40.7" y="31">T18</text>
<text x="47.5" y="34.8">SA3</text>
<text x="47.5" y="32.3">SA2</text>
<text x="65.1" y="34.8">SDQ3</text>
<text x="65.1" y="32.3">SDQ2</text>
<text x="74.2" y="33.6">T4</text>
<text x="74.2" y="31">N2</text>
<text x="224.1" y="33.8">P3</text>
<text x="224.1" y="31.3">P7</text>
<text x="228" y="35.1">A2</text>
<text x="228" y="32.5">A1</text>
<text x="245.5" y="35.1">DQL2</text>
<text x="245.5" y="32.5">DQL1</text>
<text x="252.6" y="33.8">F2</text>
<text x="252.6" y="31.3">F7</text>
<text x="40.5" y="41.2">U20</text>
<text x="40.5" y="36.1">R18</text>
<text x="40.6" y="38.7">P15</text>
<text x="47.5" y="39.9">SA5</text>
<text x="47.5" y="37.4">SA4</text>
<text x="65.1" y="39.9">SDQ5</text>
<text x="65.1" y="37.4">SDQ4</text>
<text x="74.2" y="41.2">T2</text>
<text x="74.2" y="38.7">P1</text>
<text x="74.2" y="36.1">U3</text>
<text x="224" y="36.3">N2</text>
<text x="224.1" y="41.4">P2</text>
<text x="224.1" y="38.9">P8</text>
<text x="228" y="40.2">A4</text>
<text x="228" y="37.6">A3</text>
<text x="245.5" y="40.2">DQL4</text>
<text x="245.5" y="37.6">DQL3</text>
<text x="252.6" y="38.9">H3</text>
<text x="252.6" y="41.4">H8</text>
<text x="252.6" y="36.3">F8</text>
<text x="40.5" y="46.3">U19</text>
<text x="40.5" y="43.7">N19</text>
<text x="47.5" y="47.5">SA8</text>
<text x="47.5" y="45">SA7</text>
<text x="47.5" y="42.5">SA6</text>
<text x="65.1" y="47.5">SDQ8</text>
<text x="65.1" y="45">SDQ7</text>
<text x="65.1" y="42.5">SDQ6</text>
<text x="74.2" y="46.3">P5</text>
<text x="74.2" y="43.7">P2</text>
<text x="224" y="46.5">R2</text>
<text x="224" y="44">R8</text>
<text x="228" y="47.8">A7</text>
<text x="228" y="45.2">A6</text>
<text x="228" y="42.7">A5</text>
<text x="245.5" y="47.8">DQL7</text>
<text x="245.5" y="42.7">DQL5</text>
<text x="245.5" y="45.2">DQL6</text>
<text x="252.6" y="46.5">H7</text>
<text x="252.6" y="44">G2</text>
<text x="40.5" y="53.9">U15</text>
<text x="40.5" y="51.4">R19</text>
<text x="40.5" y="48.8">N16</text>
<text x="47.5" y="52.6">SA10</text>
<text x="47.5" y="50.1">SA9</text>
<text x="63.8" y="52.6">SDQ10</text>
<text x="65.1" y="50.1">SDQ9</text>
<text x="74.2" y="53.9">R4</text>
<text x="74.2" y="51.4">P4</text>
<text x="74.2" y="48.8">V3</text>
<text x="224" y="51.6">R3</text>
<text x="224.3" y="49">T8</text>
<text x="228" y="50.3">A8</text>
<text x="228" y="52.9">A9</text>
<text x="246.7" y="51.6">DML</text>
<text x="252.6" y="52.9">F3</text>
<text x="252.6" y="50.3">E7</text>
<text x="40.5" y="56.4">U16</text>
<text x="40.6" y="59">P16</text>
<text x="47.5" y="57.7">SA12</text>
<text x="47.5" y="55.2">SA11</text>
<text x="63.8" y="57.7">SDQ12</text>
<text x="63.8" y="55.2">SDQ11</text>
<text x="74.2" y="59">N4</text>
<text x="74.2" y="56.4">R6</text>
<text x="224" y="56.7">R7</text>
<text x="224" y="59.2">N7</text>
<text x="224.4" y="54.1">L7</text>
<text x="228" y="57.9">A11</text>
<text x="228" y="55.4">A10/AP</text>
<text x="244" y="56.7">DQSL#</text>
<text x="245.2" y="54.1">DQSL</text>
<text x="252.6" y="55.4">G3</text>
<text x="252.6" y="59.2">D7</text>
<text x="40.5" y="64.1">N13</text>
<text x="40.6" y="61.5">V20</text>
<text x="47.5" y="65.3">SA15</text>
<text x="47.5" y="62.8">SA14</text>
<text x="47.5" y="60.2">SA13</text>
<text x="63.8" y="65.3">SDQ15</text>
<text x="63.8" y="62.8">SDQ14</text>
<text x="63.8" y="60.2">SDQ13</text>
<text x="74.2" y="64.1">N5</text>
<text x="74.2" y="61.5">P6</text>
<text x="224.3" y="61.7">T3</text>
<text x="224.3" y="64.3">T7</text>
<text x="228" y="63">A13</text>
<text x="228" y="65.6">A14</text>
<text x="228" y="60.5">A12/BC#</text>
<text x="245.1" y="60.5">DQU0</text>
<text x="245.1" y="65.6">DQU2</text>
<text x="245.1" y="63">DQU1</text>
<text x="252.6" y="64.3">C8</text>
<text x="252.6" y="61.7">C3</text>
<text x="40.5" y="71.7">R15</text>
<text x="40.5" y="69.1">N21</text>
<text x="40.5" y="66.6">U18</text>
<text x="47.5" y="70.4">SBA0</text>
<text x="47.5" y="67.9">SA16</text>
<text x="63.8" y="70.4">SDQ17</text>
<text x="63.8" y="67.9">SDQ16</text>
<text x="74.2" y="71.7">T12</text>
<text x="74.2" y="69.1">U12</text>
<text x="74.2" y="66.6">T11</text>
<text x="223.7" y="70.6">M2</text>
<text x="223.7" y="66.8">M7</text>
<text x="228" y="71.9">BA0</text>
<text x="228" y="68.1">A15</text>
<text x="245.1" y="68.1">DQU3</text>
<text x="245.1" y="70.6">DQU4</text>
<text x="252.6" y="66.8">C2</text>
<text x="252.6" y="69.4">A7</text>
<text x="252.6" y="71.9">A2</text>
<text x="40.6" y="76.8">P21</text>
<text x="40.6" y="74.2">P20</text>
<text x="47.5" y="75.5">SBG0</text>
<text x="47.5" y="72.9">SBA1</text>
<text x="63.8" y="75.5">SDQ19</text>
<text x="63.8" y="72.9">SDQ18</text>
<text x="74.2" y="76.8">T6</text>
<text x="74.2" y="74.2">U9</text>
<text x="223.7" y="75.7">M3</text>
<text x="224" y="73.2">N8</text>
<text x="228" y="74.4">BA1</text>
<text x="228" y="77">BA2</text>
<text x="245.1" y="75.7">DQU6</text>
<text x="245.1" y="73.2">DQU5</text>
<text x="252.6" y="74.4">B8</text>
<text x="252.6" y="77">A3</text>
<text x="40.6" y="81.8">V17</text>
<text x="40.6" y="79.3">P18</text>
<text x="47.5" y="83.1">SCS0</text>
<text x="47.5" y="80.6">SACT</text>
<text x="47.5" y="78">SBG1</text>
<text x="63.8" y="83.1">SDQ22</text>
<text x="63.8" y="80.6">SDQ21</text>
<text x="63.8" y="78">SDQ20</text>
<text x="74.2" y="81.8">T7</text>
<text x="74.2" y="79.3">U5</text>
<text x="224.4" y="79.5">L3</text>
<text x="224.5" y="82.1">J3</text>
<text x="228" y="80.8">WE#</text>
<text x="228" y="83.3">RAS#</text>
<text x="245.1" y="78.3">DQU7</text>
<text x="246.3" y="82.1">DMU</text>
<text x="252.6" y="80.8">D3</text>
<text x="252.6" y="83.3">C7</text>
<text x="40.5" y="89.5">N20</text>
<text x="40.5" y="84.4">R20</text>
<text x="40.7" y="86.9">T20</text>
<text x="47.5" y="88.2">SODT0</text>
<text x="47.5" y="85.6">SCS1</text>
<text x="63.8" y="88.2">SDQ24</text>
<text x="63.8" y="85.6">SDQ23</text>
<text x="74.2" y="89.5">P7</text>
<text x="74.2" y="86.9">R9</text>
<text x="74.2" y="84.4">T5</text>
<text x="224.1" y="84.6">K3</text>
<text x="224.4" y="88.4">L2</text>
<text x="228" y="89.7">CS0#</text>
<text x="228" y="85.9">CAS#</text>
<text x="243.6" y="87.1">DQSU#</text>
<text x="244.9" y="84.6">DQSU</text>
<text x="252.6" y="85.9">B7</text>
<text x="40.5" y="94.5">U14</text>
<text x="40.7" y="92">T14</text>
<text x="47.5" y="95.8">SCKN</text>
<text x="47.5" y="93.3">SCKP</text>
<text x="47.5" y="90.7">SODT1</text>
<text x="63.8" y="95.8">SDQ27</text>
<text x="63.8" y="93.3">SDQ26</text>
<text x="63.8" y="90.7">SDQ25</text>
<text x="74.2" y="94.5">P9</text>
<text x="74.2" y="92">N7</text>
<text x="224.1" y="94.8">K1</text>
<text x="224.4" y="91">L1</text>
<text x="228" y="92.2">CS1#</text>
<text x="40.6" y="99.6">P13</text>
<text x="40.6" y="97.1">V15</text>
<text x="47.5" y="100.9">SCKE1</text>
<text x="47.5" y="98.3">SCKE0</text>
<text x="63.8" y="100.9">SDQ29</text>
<text x="63.8" y="98.3">SDQ28</text>
<text x="74.2" y="99.6">U11</text>
<text x="74.2" y="97.1">P10</text>
<text x="224.1" y="101.1">K9</text>
<text x="224.5" y="97.3">J1</text>
<text x="228" y="96">ODT0</text>
<text x="228" y="98.6">ODT1</text>
<text x="241.9" y="101.1">VREFDQ</text>
<text x="242.2" y="98.6">VREFCA</text>
<text x="252.6" y="97.3">M8</text>
<text x="252.6" y="99.8">H1</text>
<text x="40.5" y="102.2">U21</text>
<text x="41.8" y="107.2">R1</text>
<text x="41.8" y="104.7">R2</text>
<text x="47.5" y="106">SDQS0P</text>
<text x="47.5" y="103.4">SRST</text>
<text x="63.8" y="106">SDQ31</text>
<text x="63.8" y="103.4">SDQ30</text>
<text x="74.2" y="107.2">L15</text>
<text x="74.2" y="104.7">R12</text>
<text x="74.2" y="102.2">P12</text>
<text x="224.5" y="107.5">J7</text>
<text x="224.5" y="103.7">J9</text>
<text x="228" y="102.4">CKE0</text>
<text x="228" y="104.9">CKE1</text>
<text x="247" y="107.5">ZQ0</text>
<text x="247" y="104.9">ZQ1</text>
<text x="252.6" y="106.2">L8</text>
<text x="252.6" y="103.7">L9</text>
<text x="41.8" y="109.8">U2</text>
<text x="41.9" y="112.3">V2</text>
<text x="47.5" y="113.6">SDQS1NVCC_DRAM2</text>
<text x="47.5" y="111">SDQS1PVCC_DRAM1</text>
<text x="47.5" y="108.5">SDQS0N</text>
<text x="66.6" y="108.5">SZQ</text>
<text x="74.2" y="112.3">L10</text>
<text x="74.2" y="109.8">L9</text>
<text x="224.1" y="110">K7</text>
<text x="224.3" y="113.8">T2</text>
<text x="228" y="111.3">CK_N</text>
<text x="228" y="108.7">CK_P</text>
<text x="245.1" y="111.3">VSSQ</text>
<text x="245.1" y="113.8">VSSQ</text>
<text x="252.6" y="110">G1</text>
<text x="252.6" y="112.5">G9</text>
<text x="40.6" y="119.9">V10</text>
<text x="41.8" y="117.4">U8</text>
<text x="41.9" y="114.9">V8</text>
<text x="47.5" y="118.7">SDQS2NVCC_DRAM4</text>
<text x="47.5" y="116.1">SDQS2PVCC_DRAM3</text>
<text x="74.2" y="119.9">L13</text>
<text x="74.2" y="117.4">L12</text>
<text x="74.2" y="114.9">L11</text>
<text x="224.1" y="117.6">A1</text>
<text x="228" y="118.9">VDDQ</text>
<text x="228" y="115.1">RESET#</text>
<text x="245.1" y="118.9">VSSQ</text>
<text x="245.1" y="116.4">VSSQ</text>
<text x="252.6" y="117.6">B9</text>
<text x="252.6" y="115.1">B1</text>
<text x="40.5" y="122.5">U10</text>
<text x="41.8" y="125">U1</text>
<text x="47.5" y="123.7">SDQS3N</text>
<text x="47.5" y="121.2">SDQS3PVCC_DRAM5</text>
<text x="55.8" y="123.7">VDD18_DRAM</text>
<text x="74.2" y="122.5">L14</text>
<text x="224" y="122.7">D2</text>
<text x="224" y="125.2">C9</text>
<text x="224.1" y="120.2">A8</text>
<text x="228" y="124">VDDQ</text>
<text x="228" y="121.4">VDDQ</text>
<text x="245.1" y="124">VSSQ</text>
<text x="245.1" y="121.4">VSSQ</text>
<text x="252.6" y="125.2">E8</text>
<text x="252.6" y="122.7">D8</text>
<text x="252.6" y="120.2">D1</text>
<text x="41.8" y="127.6">R3</text>
<text x="42" y="130.1">T9</text>
<text x="47.5" y="131.4">SDQM2</text>
<text x="47.5" y="128.8">SDQM1</text>
<text x="47.5" y="126.3">SDQM0</text>
<text x="224" y="130.3">H2</text>
<text x="224" y="127.8">C1</text>
<text x="228" y="131.6">VDDQ</text>
<text x="228" y="126.5">VDDQ</text>
<text x="228" y="129.1">VDDQ</text>
<text x="245.1" y="131.6">VSSQ</text>
<text x="245.1" y="129.1">VSSQ</text>
<text x="245.1" y="126.5">VSSQ</text>
<text x="252.6" y="130.3">F9</text>
<text x="252.6" y="127.8">E2</text>
<text x="40.5" y="132.6">N10</text>
<text x="47.5" y="133.9">SDQM3</text>
<text x="224" y="132.9">H9</text>
<text x="224.1" y="137.9">E9</text>
<text x="224.3" y="135.4">F1</text>
<text x="228" y="134.1">VDDQ</text>
<text x="228" y="136.7">VDDQ</text>
<text x="246.9" y="136.7">VSS</text>
<text x="246.9" y="134.1">VSS</text>
<text x="252.6" y="137.9">J8</text>
<text x="252.6" y="135.4">B3</text>
<text x="252.6" y="132.9">A9</text>
<text x="224" y="140.5">R1</text>
<text x="224" y="143">R9</text>
<text x="228" y="141.8">VDD</text>
<text x="228" y="139.2">VDDQ</text>
<text x="246.9" y="141.8">VSS</text>
<text x="246.9" y="139.2">VSS</text>
<text x="252.6" y="143">M9</text>
<text x="252.6" y="140.5">J2</text>
<text x="224" y="145.6">N1</text>
<text x="224" y="148.1">N9</text>
<text x="228" y="144.3">VDD</text>
<text x="228" y="146.8">VDD</text>
<text x="228" y="149.4">VDD</text>
<text x="246.9" y="149.4">VSS</text>
<text x="246.9" y="144.3">VSS</text>
<text x="246.9" y="146.8">VSS</text>
<text x="252.6" y="148.1">M1</text>
<text x="252.6" y="145.6">E1</text>
<text x="223.9" y="155.7">G7</text>
<text x="224.1" y="150.6">K2</text>
<text x="224.1" y="153.2">K8</text>
<text x="228" y="151.9">VDD</text>
<text x="228" y="154.5">VDD</text>
<text x="246.9" y="154.5">VSS</text>
<text x="246.9" y="151.9">VSS</text>
<text x="252.6" y="155.7">P1</text>
<text x="252.6" y="153.2">P9</text>
<text x="252.6" y="150.6">G8</text>
<text x="224" y="158.3">D9</text>
<text x="224.1" y="160.8">B2</text>
<text x="228" y="157">VDD</text>
<text x="228" y="159.5">VDD</text>
<text x="246.9" y="159.5">VSS</text>
<text x="246.9" y="157">VSS</text>
<text x="252.6" y="160.8">T1</text>
<text x="252.6" y="158.3">T9</text>
<text x="228" y="162.1">VDD</text>
<text x="246.9" y="162.1">VSS</text>
</g>
<g font-size="2.2" fill="#a00000">
<text x="28.4" y="3.1">1</text>
<text x="78.2" y="3.1">2</text>
<text x="128" y="3.1">3</text>
<text x="177.8" y="3.1">4</text>
<text x="227.6" y="3.1">5</text>
<text x="1.4" y="28.3">A</text>
<text x="290.7" y="28.3">A</text>
<text x="1.4" y="78.1">B</text>
<text x="290.7" y="78.1">B</text>
<text x="1.4" y="127.9">C</text>
<text x="290.7" y="127.9">C</text>
<text x="1.4" y="177.7">D</text>
<text x="290.7" y="177.7">D</text>
<text x="28.4" y="205.3">1</text>
<text x="78.2" y="205.3">2</text>
<text x="128" y="205.3">3</text>
<text x="177.8" y="205.3">4</text>
<text x="227.6" y="205.3">5</text>
</g>
</svg>
